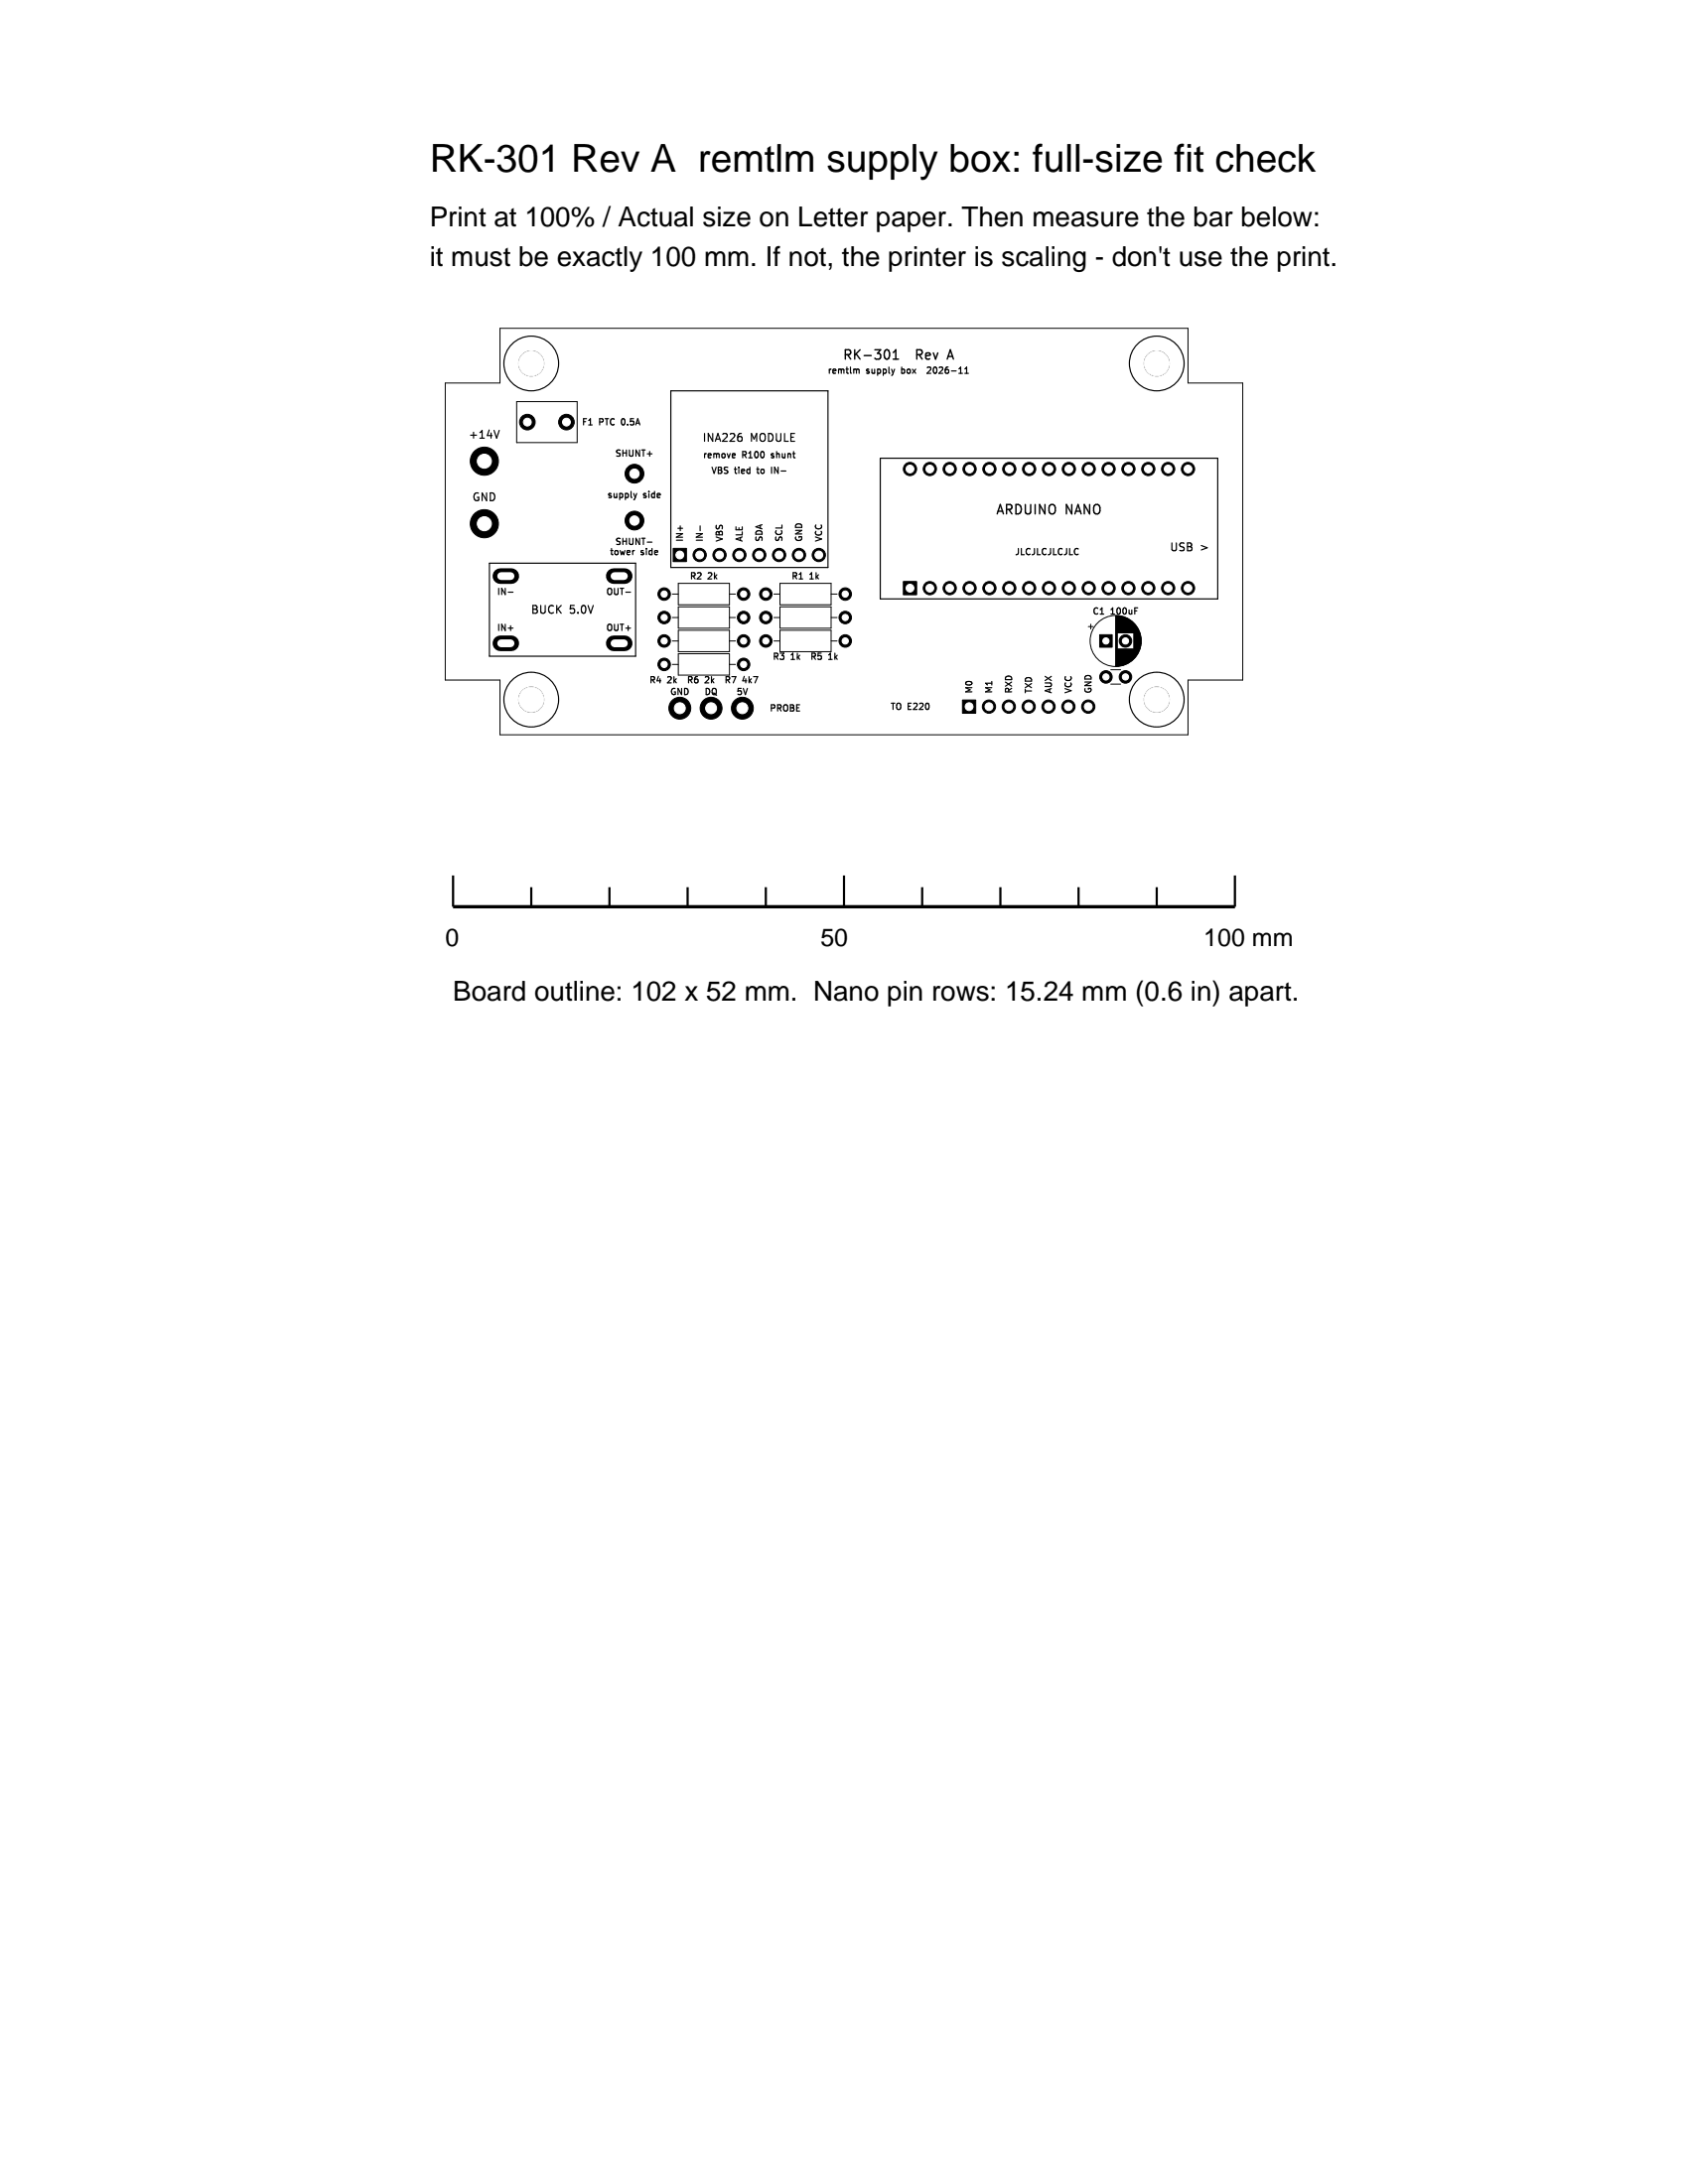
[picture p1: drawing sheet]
<svg xmlns="http://www.w3.org/2000/svg" width="216mm" height="279mm" viewBox="0 0 216 279" stroke-linecap="round" stroke-linejoin="round" font-family="sans-serif">
<g fill="#000" stroke="#000" stroke-width=".13">
<path d="M86.1 70.2h1.7v1.7h-1.7zM115.5 74.4h1.7v1.7h-1.7zM123.1 89.6h1.7v1.7h-1.7zM140.6 81.2h1.7v1.6h-1.7z"/>
<circle cx="61.9" cy="59" r="1.8"/>
<circle cx="67.4" cy="54" r="1"/>
<circle cx="67.9" cy="46.5" r="1.6"/>
<circle cx="72.4" cy="54" r="1"/>
<circle cx="116.4" cy="60" r=".85"/>
<circle cx="118.9" cy="60" r=".85"/>
<circle cx="121.5" cy="60" r=".85"/>
<circle cx="124" cy="60" r=".85"/>
<circle cx="126.5" cy="60" r=".85"/>
<circle cx="129.1" cy="60" r=".85"/>
<circle cx="131.6" cy="60" r=".85"/>
<circle cx="134.2" cy="60" r=".85"/>
<circle cx="136.7" cy="60" r=".85"/>
<circle cx="139.2" cy="60" r=".85"/>
<circle cx="141.8" cy="60" r=".85"/>
<circle cx="144.3" cy="60" r=".85"/>
<circle cx="146.9" cy="60" r=".85"/>
<circle cx="147.9" cy="46.5" r="1.6"/>
<circle cx="149.4" cy="60" r=".85"/>
<circle cx="151.9" cy="60" r=".85"/>
<circle cx="61.9" cy="67" r="1.8"/>
<circle cx="81.1" cy="66.6" r="1.2"/>
<circle cx="81.1" cy="60.6" r="1.2"/>
<circle cx="84.9" cy="79" r=".8"/>
<circle cx="84.9" cy="76" r=".8"/>
<circle cx="89.5" cy="71" r=".85"/>
<circle cx="92" cy="71" r=".85"/>
<circle cx="94.6" cy="71" r=".85"/>
<circle cx="95.1" cy="79" r=".8"/>
<circle cx="95.1" cy="76" r=".8"/>
<circle cx="97.1" cy="71" r=".85"/>
<circle cx="97.9" cy="79" r=".8"/>
<circle cx="97.9" cy="76" r=".8"/>
<circle cx="99.6" cy="71" r=".85"/>
<circle cx="102.2" cy="71" r=".85"/>
<circle cx="104.7" cy="71" r=".85"/>
<circle cx="108.1" cy="79" r=".8"/>
<circle cx="108.1" cy="76" r=".8"/>
<circle cx="118.9" cy="75.2" r=".85"/>
<circle cx="121.5" cy="75.2" r=".85"/>
<circle cx="124" cy="75.2" r=".85"/>
<circle cx="126.5" cy="75.2" r=".85"/>
<circle cx="129.1" cy="75.2" r=".85"/>
<circle cx="131.6" cy="75.2" r=".85"/>
<circle cx="134.2" cy="75.2" r=".85"/>
<circle cx="136.7" cy="75.2" r=".85"/>
<circle cx="139.2" cy="75.2" r=".85"/>
<circle cx="141.8" cy="75.2" r=".85"/>
<circle cx="144.3" cy="75.2" r=".85"/>
<circle cx="146.9" cy="75.2" r=".85"/>
<circle cx="149.4" cy="75.2" r=".85"/>
<circle cx="151.9" cy="75.2" r=".85"/>
<circle cx="67.9" cy="89.5" r="1.6"/>
<circle cx="84.9" cy="82" r=".8"/>
<circle cx="84.9" cy="85" r=".8"/>
<circle cx="86.9" cy="90.6" r="1.4"/>
<circle cx="90.9" cy="90.6" r="1.4"/>
<circle cx="94.9" cy="90.6" r="1.4"/>
<circle cx="95.1" cy="82" r=".8"/>
<circle cx="95.1" cy="85" r=".8"/>
<circle cx="97.9" cy="82" r=".8"/>
<circle cx="108.1" cy="82" r=".8"/>
<circle cx="126.5" cy="90.4" r=".85"/>
<circle cx="129" cy="90.4" r=".85"/>
<circle cx="131.6" cy="90.4" r=".85"/>
<circle cx="134.1" cy="90.4" r=".85"/>
<circle cx="136.6" cy="90.4" r=".85"/>
<circle cx="139.2" cy="90.4" r=".85"/>
<circle cx="141.4" cy="86.6" r=".8"/>
<circle cx="143.9" cy="82" r=".8"/>
<circle cx="143.9" cy="86.6" r=".8"/>
<circle cx="147.9" cy="89.5" r="1.6"/>
</g>
<path d="M64 73.7h1.4M78.5 73.7h1.4M64 82.3h1.4M78.5 82.3h1.4" fill="none" stroke="#000" stroke-width="2"/>
<g fill="none" stroke="#000" stroke-width=".15">
<path d="M63.9 55.1l-.4 1M85.8 50h20.1v22.6h-20.1zM93.8 58l.2 .1v.1l-.3 .1M94 58.5l-.2 .1M94.8 55.9l.1 .1-.1 .4M98.7 59.8v.8M109.4 47.2l.1 .1M109.5 47.3v.5M109.5 47.3l.2-.1 .1 .1 .1 .5M112.6 58.6h43.1v18h-43.1zM118.6 47h.3l.2 .2-.5 .6h.5M123.4 47.8h.5"/>
<path d="M62.6 72h18.7v12h-18.7zM65 75.8h.6M80 75.8h.6M81.1 63.1l.1 .6M81.1 70.4l-.1 .1M81.2 63.7l-.1 .2M81.4 63.1l-.2 .6M82.8 69.4h.6M87 67.3v.6M89.5 67.3v.6M65 80.4h.6M88.1 87h.3"/>
<path d="M88.3 87l.2 .4M88.4 86.6h-.3v.8M90.3 86.6h.3l.1 .2-.5 .6h.5M92.9 87l.3-.1 .1-.3h-.4v.8M93.1 87l.2 .4M93.6 86.6h.5l-.3 .8M95.9 87.1l.2 .3M96.1 86.8l-.3 .3M103.8 84h.4M104 84l.3 .4M104.2 83.6h-.4v.8M106 84.4h.4"/>
<path d="M106.1 83.7l.1-.1v.8"/>
<circle cx="67.9" cy="46.5" r="3.5"/>
<circle cx="147.9" cy="46.5" r="3.5"/>
<circle cx="67.9" cy="89.5" r="3.5"/>
<circle cx="147.9" cy="89.5" r="3.5"/>
</g>
<path d="M113.6 44.8l.2 .4v.3l-.2 .4M114.2 45.9h.7M114.2 45.1l.4-.4v1.2M121.5 44.7l-.4 1.2" fill="none" stroke="#000" stroke-width=".18"/>
<g fill="none" stroke="#000" stroke-width=".13">
<path d="M56.9 49h7v-7h88.1v7h7v38h-7v7h-88.1v-7h-7zM66.1 51.4h7.7v5.2h-7.7zM86 76h.8M86 79h.8M86.8 74.6h6.5v2.8h-6.5zM86.8 77.6h6.5v2.8h-6.5zM93.3 76h.8M93.3 79h.8M99 76h.8M99 79h.8M99.8 74.6h6.5v2.8h-6.5zM99.8 77.6h6.5v2.8h-6.5z"/>
<path d="M106.3 76h.8M106.3 79h.8M139.5 79.8v.7M142.7 78.8v6.4M142.8 78.8v6.4M142.9 78.8v6.4M142.9 78.8v2.2M143 78.8v2.2M143.1 78.8v2.2M143.2 78.8v2.2M143.3 78.8v2.2M143.4 78.8v2.2"/>
<path d="M143.4 78.9v2.1M143.5 78.9v2.1M143.6 78.9v2.1M143.7 78.9v2.1M143.8 79v2M143.9 79v2M144 79v2M144.1 79.1v1.9M144.2 79.1v1.9M144.3 79.2v1.8M144.4 79.2v1.8M144.4 79.3v1.7"/>
<path d="M144.5 79.3v1.7M144.6 79.4v1.6M144.7 79.4v1.6M144.7 79.5v1.5M144.8 79.5v1.5M144.8 79.6v1.4M144.9 79.6v1.4M144.9 79.7v1.3M145 79.7v1.3M145 79.7v4.6M145.1 79.8v4.4M145.1 79.9v4.2"/>
<path d="M145.2 79.9v4.2M145.2 80v4M86 82h.8M86 85h.8M86.8 80.6h6.5v2.8h-6.5zM86.8 83.6h6.5v2.8h-6.5zM93.3 82h.8M93.3 85h.8M99 82h.8M99.8 80.6h6.5v2.8h-6.5zM106.3 82h.8M139.2 80.2h.6"/>
<path d="M142.1 85.7h1.2M142.1 87.5h1.2M142.9 83v2.2M143 83v2.2M143.1 83v2.2M143.2 83v2.2M143.3 83v2.2M143.4 83v2.2M143.5 83v2.1M143.6 83v2.1M143.7 83v2.1M143.8 83v2"/>
<path d="M143.9 83v2M144 83v2M144.1 83v1.9M144.2 83v1.9M144.3 83v1.8M144.4 83v1.8M144.4 83v1.7M144.5 83v1.7M144.6 83v1.6M144.7 83v1.6M144.7 83v1.5M144.8 83v1.5"/>
<path d="M144.8 83v1.4M144.9 83v1.4M144.9 83v1.3M145 83v1.3M145.3 80v4M145.3 80.1v3.8M145.4 80.2v3.6M145.5 80.3v3.4M145.5 80.4v3.3M145.5 80.4v3.2M145.6 80.5v3M145.6 80.6v2.8"/>
<path d="M145.7 80.7v2.7M145.7 80.7v2.6M145.7 80.8v2.4M145.8 80.9v2.2M145.8 81.1v1.8M145.9 81.2v1.6M145.9 81.4v1.2M145.9 81.6v.8"/>
<circle cx="142.7" cy="82" r="3.3"/>
</g>
<g fill="#fff" stroke="#fff" stroke-width=".13">
<circle cx="99.4" cy="76.7" r=".2"/>
<circle cx="96.3" cy="80.5" r=".2"/>
<circle cx="84.9" cy="76" r=".4"/>
<circle cx="95.1" cy="76" r=".4"/>
<circle cx="84.9" cy="82" r=".4"/>
<circle cx="95.1" cy="82" r=".4"/>
<circle cx="81.1" cy="60.6" r=".6"/>
<circle cx="67.9" cy="46.5" r="1.6"/>
<circle cx="81.1" cy="66.6" r=".6"/>
<circle cx="123.9" cy="90.4" r=".5"/>
<circle cx="126.5" cy="90.4" r=".5"/>
<circle cx="129" cy="90.4" r=".5"/>
<circle cx="131.6" cy="90.4" r=".5"/>
<circle cx="134.1" cy="90.4" r=".5"/>
<circle cx="136.6" cy="90.4" r=".5"/>
<circle cx="139.2" cy="90.4" r=".5"/>
<circle cx="97.9" cy="79" r=".4"/>
<circle cx="108.1" cy="79" r=".4"/>
<circle cx="147.9" cy="46.5" r="1.6"/>
<circle cx="147.9" cy="89.5" r="1.6"/>
<circle cx="141.4" cy="82" r=".4"/>
<circle cx="143.9" cy="82" r=".4"/>
<circle cx="141.4" cy="86.6" r=".4"/>
<circle cx="143.9" cy="86.6" r=".4"/>
<circle cx="67.9" cy="89.5" r="1.6"/>
<circle cx="84.9" cy="85" r=".4"/>
<circle cx="95.1" cy="85" r=".4"/>
<circle cx="94.9" cy="90.6" r=".7"/>
<circle cx="90.9" cy="90.6" r=".7"/>
<circle cx="84.9" cy="79" r=".4"/>
<circle cx="95.1" cy="79" r=".4"/>
<circle cx="97.9" cy="76" r=".4"/>
<circle cx="108.1" cy="76" r=".4"/>
<circle cx="67.4" cy="54" r=".5"/>
<circle cx="72.4" cy="54" r=".5"/>
<circle cx="61.9" cy="59" r=".9"/>
<circle cx="61.9" cy="67" r=".9"/>
<circle cx="97.9" cy="82" r=".4"/>
<circle cx="108.1" cy="82" r=".4"/>
<circle cx="151.9" cy="60" r=".5"/>
<circle cx="149.4" cy="60" r=".5"/>
<circle cx="146.9" cy="60" r=".5"/>
<circle cx="144.3" cy="60" r=".5"/>
<circle cx="141.8" cy="60" r=".5"/>
<circle cx="139.2" cy="60" r=".5"/>
<circle cx="136.7" cy="60" r=".5"/>
<circle cx="134.2" cy="60" r=".5"/>
<circle cx="131.6" cy="60" r=".5"/>
<circle cx="129.1" cy="60" r=".5"/>
<circle cx="126.5" cy="60" r=".5"/>
<circle cx="124" cy="60" r=".5"/>
<circle cx="121.5" cy="60" r=".5"/>
<circle cx="118.9" cy="60" r=".5"/>
<circle cx="116.4" cy="60" r=".5"/>
<circle cx="151.9" cy="75.2" r=".5"/>
<circle cx="149.4" cy="75.2" r=".5"/>
<circle cx="146.9" cy="75.2" r=".5"/>
<circle cx="144.3" cy="75.2" r=".5"/>
<circle cx="141.8" cy="75.2" r=".5"/>
<circle cx="139.2" cy="75.2" r=".5"/>
<circle cx="136.7" cy="75.2" r=".5"/>
<circle cx="134.2" cy="75.2" r=".5"/>
<circle cx="131.6" cy="75.2" r=".5"/>
<circle cx="129.1" cy="75.2" r=".5"/>
<circle cx="126.5" cy="75.2" r=".5"/>
<circle cx="124" cy="75.2" r=".5"/>
<circle cx="121.5" cy="75.2" r=".5"/>
<circle cx="118.9" cy="75.2" r=".5"/>
<circle cx="116.4" cy="75.2" r=".5"/>
<circle cx="86.9" cy="90.6" r=".7"/>
<circle cx="87" cy="71" r=".5"/>
<circle cx="89.5" cy="71" r=".5"/>
<circle cx="92" cy="71" r=".5"/>
<circle cx="94.6" cy="71" r=".5"/>
<circle cx="97.1" cy="71" r=".5"/>
<circle cx="99.7" cy="71" r=".5"/>
<circle cx="102.2" cy="71" r=".5"/>
<circle cx="104.7" cy="71" r=".5"/>
</g>
<path d="M64.1 73.7h1.2M78.6 73.7h1.2M64.1 82.3h1.2M78.6 82.3h1.2" fill="none" stroke="#fff" stroke-width="1"/>
<path d="M57.9 116h100" fill="none" stroke="#000" stroke-width=".42"/>
<path d="M57.9 112v4M67.9 113.5v2.5M78 113.5v2.5M87.9 113.5v2.5M97.9 113.5v2.5M107.9 112v4M118 113.5v2.5M127.9 113.5v2.5M137.9 113.5v2.5M148 113.5v2.5M157.9 112v4" fill="none" stroke="#000" stroke-width=".28"/>
<text font-size="4.9" x="54.9" y="22">RK-301 Rev A remtlm supply box: full-size fit check</text>
<g font-size="3.5">
<text x="54.9" y="29">Print at 100% / Actual size on Letter paper. Then measure the bar below:</text>
<text x="54.9" y="34">it must be exactly 100 mm. If not, the printer is scaling - don't use the print.</text>
<text x="57.9" y="128">Board outline: 102 x 52 mm. Nano pin rows: 15.24 mm (0.6 in) apart.</text>
</g>
<g font-size="3.2">
<text x="57" y="121">0</text>
<text x="105" y="121">50</text>
<text x="154" y="121">100 mm</text>
</g>
<g font-size="1.7">
<text x="107.7" y="46.3">RK-301</text>
<text x="117.4" y="46.3">Rev</text>
<text x="121.8" y="46.3">A</text>
<text x="127.3" y="66.1">ARDUINO</text>
<text x="136.3" y="66.1">NANO</text>
</g>
<g font-size="1.4">
<text x="59.8" y="56.3">+14V</text>
<text x="89.7" y="56.7">INA226</text>
<text x="96" y="56.7">MODULE</text>
<text x="60.3" y="64.3">GND</text>
<text x="149.5" y="70.7">USB</text>
<text x="153.5" y="70.7">&gt;</text>
<text x="67.8" y="78.7">BUCK</text>
<text x="72.9" y="78.7">5.0V</text>
</g>
<g font-size="1.1">
<text x="105.7" y="48">remtlm</text>
<text x="110.8" y="48">supply</text>
<text x="115.6" y="48">box</text>
<text x="119.5" y="48">2026-11</text>
<text x="74.3" y="54.6">F1</text>
<text x="76.7" y="54.6">PTC</text>
<text x="78.6" y="58.6">SHUNT+</text>
<text x="79.8" y="54.6">0.5A</text>
<text x="89.8" y="58.8">remove</text>
<text x="94.9" y="58.8">R100</text>
<text x="98.9" y="58.8">shunt</text>
<text x="77.6" y="63.9">supply</text>
<text x="82.3" y="63.9">side</text>
<text x="90.8" y="60.8">VBS</text>
<text x="94" y="60.8">tied</text>
<text x="97.1" y="60.8">to</text>
<text x="99.2" y="60.8">IN-</text>
<text x="77.9" y="71.2">tower</text>
<text x="78.6" y="69.9">SHUNT-</text>
<text x="82" y="71.2">side</text>
<text x="87.6" y="69.4" transform="rotate(-90 87.6 69.4)">IN+</text>
<text x="90.1" y="69.4" transform="rotate(-90 90.1 69.4)">IN-</text>
<text x="92.7" y="69.4" transform="rotate(-90 92.7 69.4)">VBS</text>
<text x="95.2" y="69.4" transform="rotate(-90 95.2 69.4)">ALE</text>
<text x="97.7" y="69.4" transform="rotate(-90 97.7 69.4)">SDA</text>
<text x="100.3" y="69.4" transform="rotate(-90 100.3 69.4)">SCL</text>
<text x="102.8" y="69.4" transform="rotate(-90 102.8 69.4)">GND</text>
<text x="105.4" y="69.4" transform="rotate(-90 105.4 69.4)">VCC</text>
<text x="129.7" y="71.2">JLCJLCJLCJLC</text>
<text x="63.5" y="76.3">IN-</text>
<text x="77.4" y="76.3">OUT-</text>
<text x="88.1" y="74.3">R2</text>
<text x="90.6" y="74.3">2k</text>
<text x="101.1" y="74.3">R1</text>
<text x="103.6" y="74.3">1k</text>
<text x="63.5" y="80.9">IN+</text>
<text x="77.4" y="80.9">OUT+</text>
<text x="139.6" y="78.8">C1</text>
<text x="142.1" y="78.8">100uF</text>
<text x="82.9" y="87.6">R4</text>
<text x="85.4" y="87.6">2k</text>
<text x="85.6" y="89.1">GND</text>
<text x="88.6" y="87.6">R6</text>
<text x="90" y="89.1">DQ</text>
<text x="91.1" y="87.6">2k</text>
<text x="94.1" y="89.1">5V</text>
<text x="94.3" y="87.6">R7</text>
<text x="96.7" y="87.6">4k7</text>
<text x="98.7" y="84.6">R3</text>
<text x="101.2" y="84.6">1k</text>
<text x="104.4" y="84.6">R5</text>
<text x="106.8" y="84.6">1k</text>
<text x="124.6" y="88.8" transform="rotate(-90 124.6 88.8)">M0</text>
<text x="127.1" y="88.8" transform="rotate(-90 127.1 88.8)">M1</text>
<text x="129.7" y="88.8" transform="rotate(-90 129.7 88.8)">RXD</text>
<text x="132.2" y="88.8" transform="rotate(-90 132.2 88.8)">TXD</text>
<text x="134.7" y="88.8" transform="rotate(-90 134.7 88.8)">AUX</text>
<text x="137.3" y="88.8" transform="rotate(-90 137.3 88.8)">VCC</text>
<text x="139.8" y="88.8" transform="rotate(-90 139.8 88.8)">GND</text>
<text x="98.3" y="91.2">PROBE</text>
<text x="113.8" y="91">TO</text>
<text x="116.1" y="91">E220</text>
</g>
</svg>
